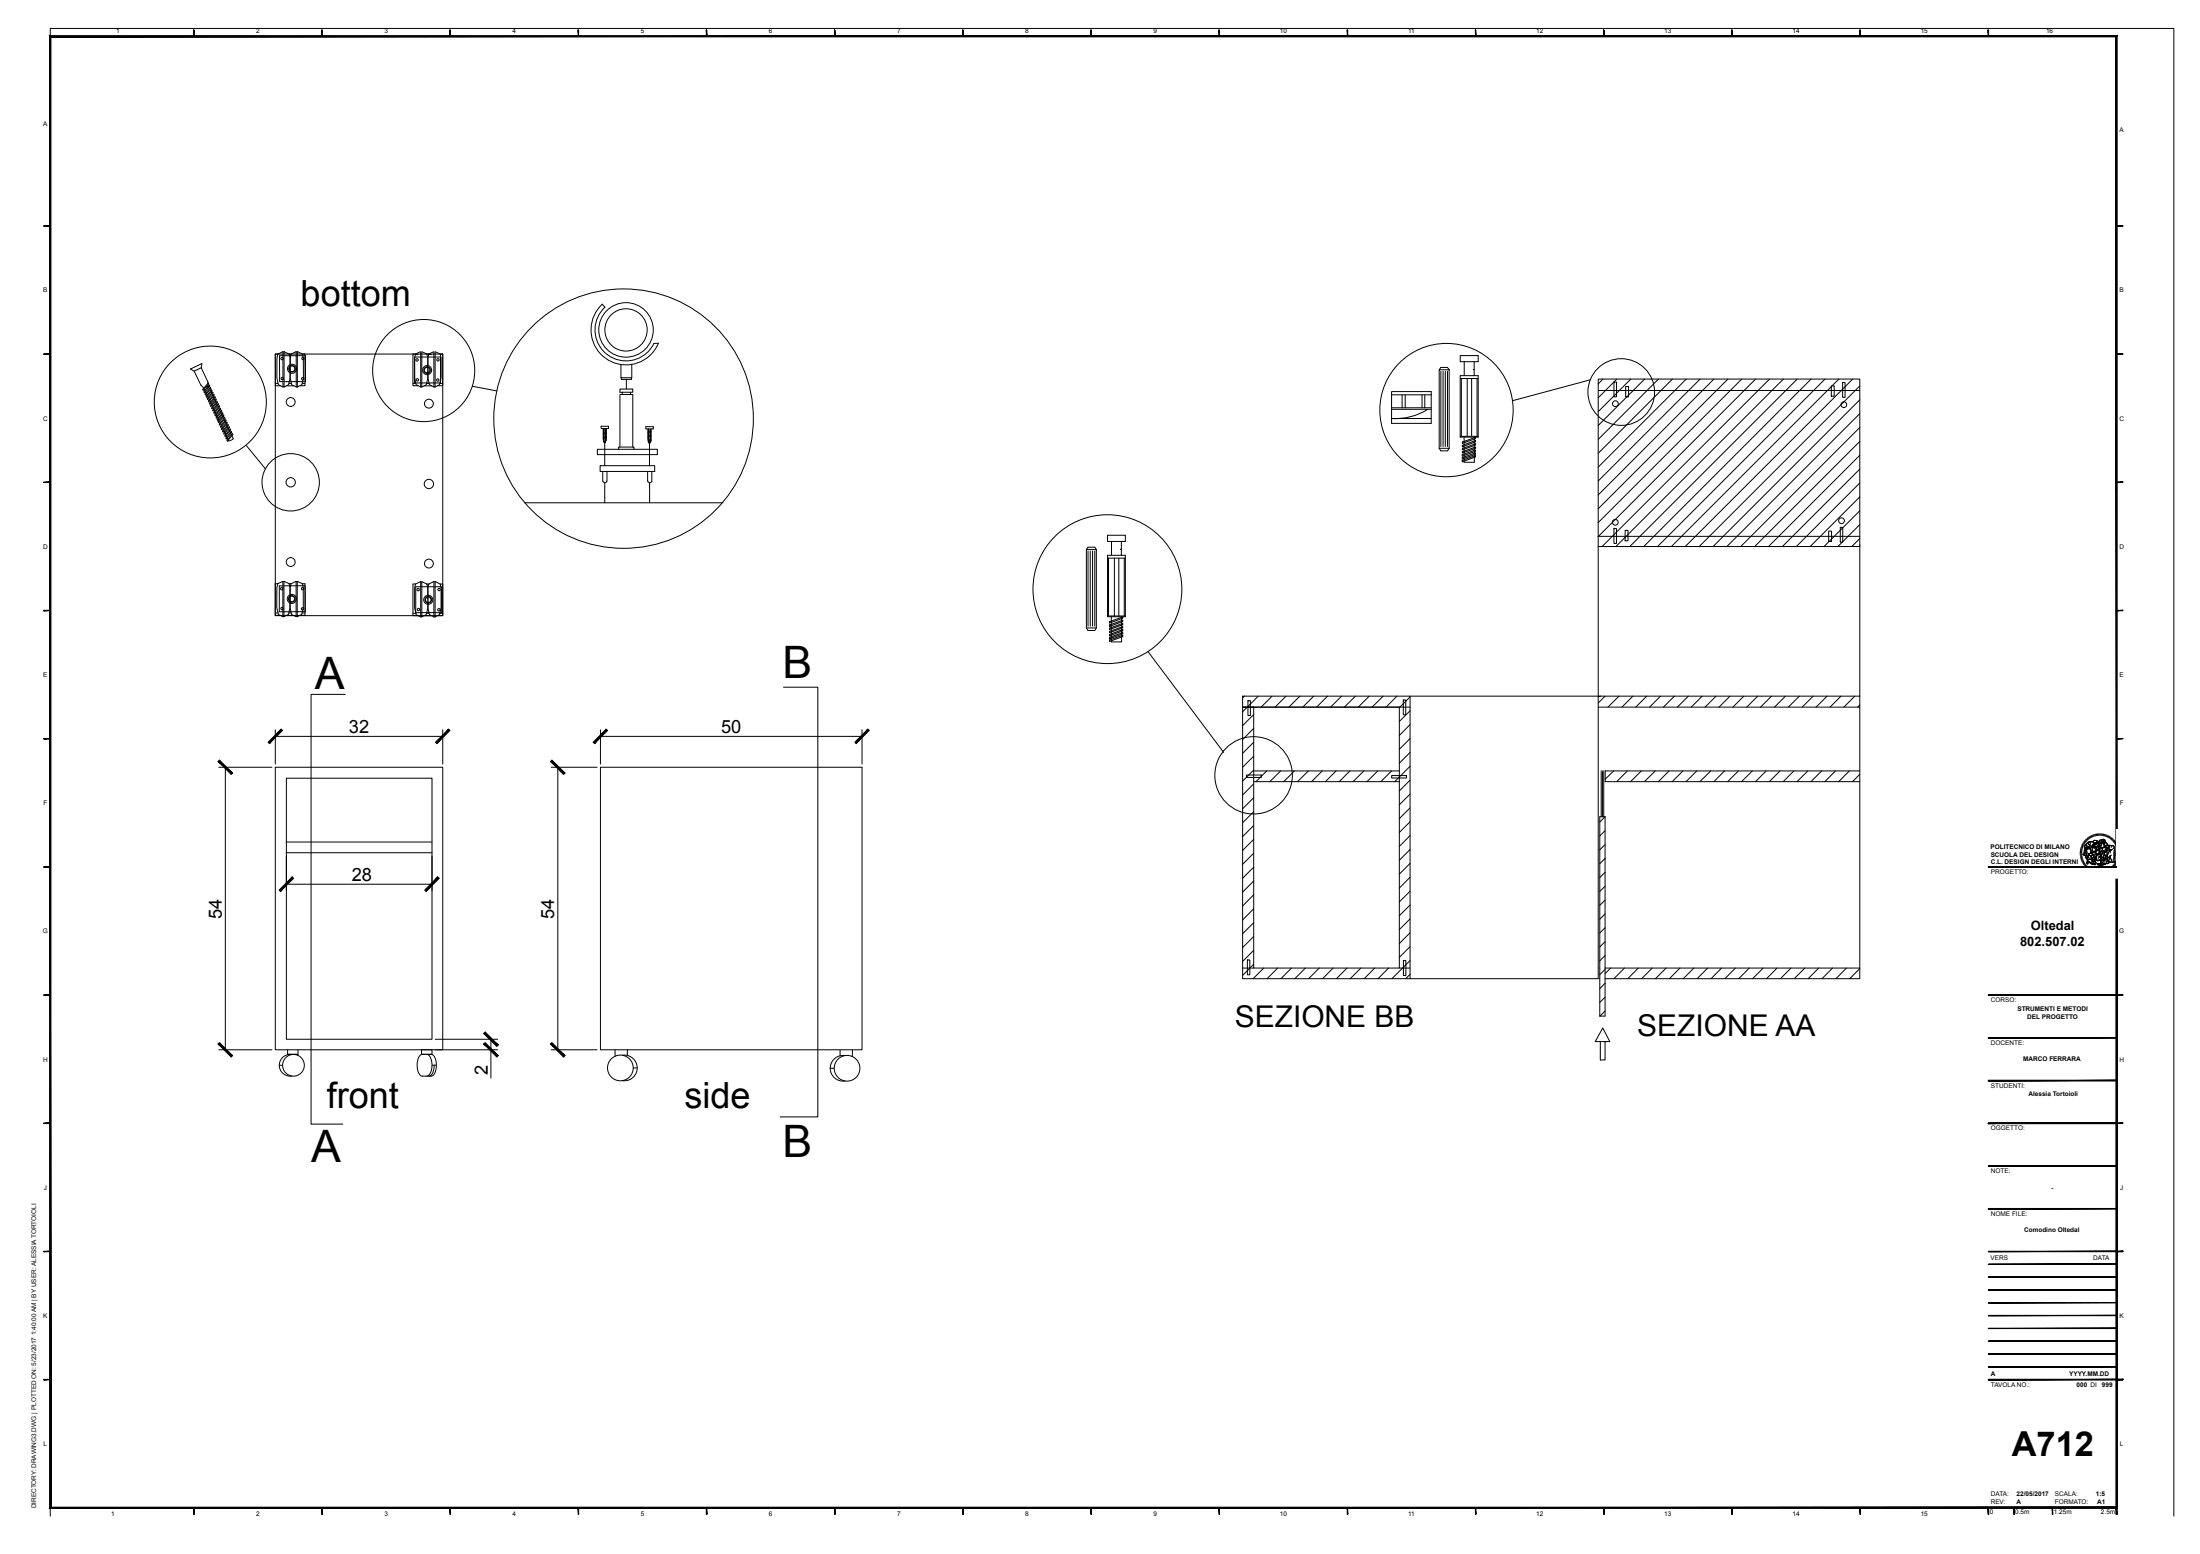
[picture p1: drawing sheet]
<svg xmlns="http://www.w3.org/2000/svg" width="841mm" height="594mm" viewBox="0 0 841 594" stroke-linecap="round" stroke-linejoin="round" font-family="sans-serif">
<g fill="none" stroke="#000" stroke-width=".38">
<path d="M231.2 117.4l-1-1.1a13.4 13.4 0 0 0 1.5 20.8 13.4 13.4 0 0 0 20-5.9l-1.7 .1M231.3 117.4a11.9 11.9 0 0 0 1 18.2 11.9 11.9 0 0 0 17.7-4.3M105.2 135.3h64v100h-64zM106.2 135.4l1.7-.9h.9l1.7 .9M106.8 136h10v9.9h-9.9zM108.2 134.5v13.4M108.6 134.5v13.4M111.3 135.3h-.8l.4 1.5v7.6l-.6 2.7-1.7 .8M111.3 135.3l-.3 1.5-.1 7.6 .6 2.7 1.7 .8M111.3 135.3l1.8-.8h.8l1.7 .8M113.2 134.5v13.4M113.7 134.5v13.4"/>
<path d="M115.6 135.3h1v12.1h-2M115.6 135.3l.4 1.5v7.6l-.6 2.7-1.7 .8M158.5 136.5h9.9v9.9h-9.9zM158.8 135.3l-.3 1.5v7.6l.6 2.7 1.7 .8M158.9 135.3h-1v12.1h2M159 135.5h.8M160.6 134.5l-1.8 .8M160.8 134.5v13.4M161.2 134.5v13.4M161.4 134.5l1.8 .8 .3 1.5 .1 7.6-.7 2.7-1.7 .8M163.2 135.3h.7M163.9 135.3l-.3 1.5v7.6l.6 2.7 1.7 .8"/>
<path d="M164.1 135.5h.8M165.7 134.5l-1.8 .8M165.9 134.5v13.4M166.3 134.5v13.4M166.5 134.5l1.8 .8M168.3 135.3h.9v12.1h-1.9M168.3 135.3l.3 1.5v7.6l-.6 2.7-1.7 .8M237.4 139.4v5h4.1v-5M558.2 135.9h6.9v2.4h-6.9zM559.7 138.3v5.3M563.5 138.3v5.3M76.9 140.6l.3-1.6-4.4 2 1.4 .9"/>
<path d="M76.9 140.6l-2.7 1.3 2.6 5.2 1.1 1.3M76.9 140.6l2.6 5.9M78.1 148.8l.3 .5M78.5 149.6l.2 .5M78.9 150.5l.3 .5M79.3 151.4l.3 .5M79.5 147l.1 .6-.9 .4M79.6 146.3l.2 .4-2.1 2.5-.2-.4zM79.6 147.6l.1 .1M79.8 152.3l.2 .5M79.8 148l.3 .6M80.1 147.2l.1 .4-2.1 2.5-.2-.4z"/>
<path d="M80.2 153.1l.2 .6M80.3 148.9l.2 .6M80.5 148.1l.1 .4-2.1 2.5-.1-.4zM80.6 154l.3 .6M80.7 149.8l.2 .5M80.9 149l.2 .4-2.1 2.4-.2-.3zM81 154.9l.2 .5M81.1 150.7l.2 .5M81.3 149.9l.2 .3-2.1 2.5-.2-.3zM81.4 155.8l.3 .5M81.5 151.5l.2 .6M81.7 150.7l.2 .4-2.1 2.5-.2-.4z"/>
<path d="M81.8 156.7l.3 .5M82 152.4l.2 .5M82.2 151.6l.1 .4-2.1 2.5-.1-.4zM82.3 157.6l.2 .5M82.3 153.3l.3 .6M82.5 152.5l.2 .4-2.1 2.5-.2-.4zM82.7 158.4l.2 .6M82.8 154.2l.2 .5M83 153.4l.1 .3-2.1 2.5-.1-.3zM83.1 159.3l.3 .5M83.2 155.1l.2 .5M83.4 154.3l.2 .3-2.2 2.5-.1-.3z"/>
<path d="M83.6 156l.3 .5M83.8 155.1l.2 .4-2.1 2.5-.2-.4zM84 156.9l.3 .5M84.2 156.1l.2 .3-2.1 2.5-.2-.4zM84.5 157.7l.2 .6M84.7 156.9l.1 .4-2.1 2.5-.2-.4zM84.9 158.6l.2 .5M85.1 157.8l.2 .4-2.2 2.5-.1-.4zM85.3 159.5l.2 .5M85.5 158.7l.1 .3-2.1 2.5-.1-.3zM85.9 159.6l.2 .3-2.2 2.5-.1-.3zM105.2 146.6h1.1"/>
<path d="M107.2 147.5l-2-.1v-12.1h1l-.3 1.5-.1 7.6 .6 2.7 1.8 .8M108.2 147.9h.4M109.5 147.5h2.9M110.4 146.6h1M113.2 147.9h.5M115.5 146.6h1.1M157.9 146.6h1.1M160.8 147.9h.4M162.1 147.5h2.9M163.1 146.6h.9M165.9 147.9h.4M168.1 146.6h1.1"/>
<path d="M180.6 147.7l9.3 1.7M237.5 144.4v.6h3.9v-.6M237.9 150.8v-.9h3.1v.9M237.9 149.9h-.9v-1.2h4.9v1.2h-.9M239.4 145v3.7M532 149.7h15.1v12.1h-15.1zM532 150.9h15.1M532 156.5h15.1M532 155.9h15.1M536 151v4.9M537.2 151v4.9M543.6 151v4.9"/>
<path d="M544.7 151v4.9M545.8 156.5a23.2 23.2 0 0 1-13.9 3.5h15.2M550.2 141.3l.6-.8h2.5l.7 .8M550.8 141.9v28.8M551.6 141.9v28.8M552.5 141.9v28.8M553.3 141.9v28.8M554 141.3h-3.8v30.1M554 141.3v30.1M558.2 143.6h6.9v23.5h-6.9zM558.2 144.7h6.9M558.6 144.7v22.1"/>
<path d="M560.9 144.6v22.2M562.6 144.7v22.1M563.2 141.3h.1M564.6 144.7v22.1M607.9 145.2l-29.8 8M611 144.9h99.9v64h-99.9zM611 149.3h99.9M612.8 144.9l-1.8 1.9M617 146h.9v5.7h-.9zM618.1 144.9l-7.1 7.2M621.5 147.7h1.1v4h-1.1zM623.4 144.9l-12.4 12.4"/>
<path d="M628.7 144.9l-17.7 17.7M634 144.9l-23 23.1M639.3 144.9l-28.3 28.4M644.6 144.9l-33.6 33.7M649.9 144.9l-38.9 38.9M655.2 144.9l-44.2 44.3M660.5 144.9l-49.5 49.6M665.8 144.9l-54.8 54.9M671.1 144.9l-60.1 60.2M676.4 144.9l-64 64M681.7 144.9l-64 64M687 144.9l-64 64"/>
<path d="M692.3 144.9l-63.9 64M697.7 144.9l-64.1 64M700.1 147.5h1.1v4l-1.1-.1zM702.9 144.9l-64 64M704.4 146.2h.9v5.7h-.9zM708.2 144.9l-64 64M710.9 147.5l-61.3 61.4M710.9 152.8l-56 56.1M710.9 158.1l-50.8 50.8M83.5 160.2l.2 .5M83.9 161.1l.3 .5M84.4 162l.2 .5"/>
<path d="M84.8 162.9l.2 .5M85.2 163.7l.2 .6M85.6 164.6l.3 .5M85.7 160.4l.2 .5M86 165.5l.3 .5M86.1 161.3l.3 .5M86.3 160.5l.2 .4-2.1 2.4-.2-.3zM86.4 166.4l.3 .5M86.5 162.2l.3 .5M86.7 161.4l.2 .3-2.1 2.5-.2-.4zM86.9 167.3l.2 .5M87 163.1l.2 .5"/>
<path d="M87.2 162.3l.1 .3-2.1 2.5-.2-.4zM87.4 163.9l.2 .6M87.6 163.1l.2 .3-2.2 2.5-.1-.3zM87.8 164.8l.3 .5M88 164l.2 .4-2.1 2.4-.2-.3zM88.2 165.7l.3 .5M88.4 164.9l.2 .4-2.1 2.5-.2-.4zM88.6 166.6l.6 1.1-.7 .5a.82 .82 0 0 1-1.2 0M88.9 165.8l.1 .4-2.1 2.4-.2-.3zM94.2 170.4l7.3 8.8M228.3 171.7h23v2.1h-23zM229.4 178h20.9v2.2h-20.9z"/>
<path d="M229.8 162.9h2.8v.8l-2.7 .1zM230.8 166.9l-.2 .3 .2 .1M230.8 166.4l-.2 .3 .2 .1M230.8 165.9l-.2 .3 .2 .1M230.8 165.4l-.2 .3 .2 .1M230.8 164.4l-.2 .3 .2 .1M230.8 163.9l-.2 .3 .2 .1M230.8 163.8v.3M230.8 164.3v.3M230.8 164.8v.3M230.8 165.3v.3M230.8 165.8v.3"/>
<path d="M230.8 166.3v.3M230.8 166.8v.3M230.8 167.3v.3M230.8 167.8v.3M230.8 168.3v.3M230.8 168.7l.2 .4M231.2 169.6v8.4M231.4 169l-.2 .5-.2-.4M231.4 168.9v.1M231.4 168.8l-.3 .3-.2-.2M231.5 168.5l-.1 .4M231.6 168.4h.1"/>
<path d="M231.6 168.2v.2l-.5 .3h-.4l.1-.3M231.6 167.5l-.1 .5M231.6 167.6a.55 .55 0 0 1-.3 .6 .55 .55 0 0 1-.7-.2l.2-.1M231.6 167.1a.53 .53 0 0 1-.3 .6 .53 .53 0 0 1-.7-.2l.2-.1M231.6 167v.4M231.6 166.7v.3l-.8 .3M231.6 166.5v.4M231.6 166.2v.3l-.8 .3M231.6 166v.4M231.6 165.6l.1 .3-.9 .4M231.6 165.5v.4M231.6 165.1v.4l-.8 .3"/>
<path d="M231.6 165v.3M231.6 164.6a.53 .53 0 0 1-.3 .6 .53 .53 0 0 1-.7-.2l.2-.1M231.6 164.5v.4M231.6 164.2v.3l-.8 .3M231.6 164v.4M231.6 168v.4M231.8 163.8l-1 .5M236.5 171.7v-.8h5.9v.8M237 170.9v-20.1h4.9v20.1M246.9 163.1h2.9v.7l-2.8 .1zM247.9 165.1l-.2 .2a.59 .59 0 0 0 .7 .1 .59 .59 0 0 0 .3-.6v.3M247.9 163.9v.3"/>
<path d="M247.9 164.5v.3M247.9 165v.3M247.9 165.4v.4M247.9 165.9v.3M247.9 166.4v.3M247.9 167v.3M247.9 167.5v.3M247.9 167.9v.4M247.9 168.4v.3M247.9 168.9l.4 .7 .2-.4M248.3 169.6v8.4M248.5 169.1v.1"/>
<path d="M248.5 169l-.3 .3-.2-.2M248.6 168.7l-.1 .4M248.7 168.5h.1M248.7 168.4a.54 .54 0 0 1-.3 .5 .54 .54 0 0 1-.6-.2l.1-.1M248.7 167.7l-.1 .4M248.7 167.8l.2 .2-.5 .4h-.7l.2-.3M248.7 167.3a.59 .59 0 0 1-.3 .6 .59 .59 0 0 1-.7-.1l.2-.3M248.7 167.2v.3M248.7 166.8a.59 .59 0 0 1-.4 .6 .59 .59 0 0 1-.6-.1l.2-.2M248.7 166.7v.3M248.7 166.3a.59 .59 0 0 1-.4 .6 .59 .59 0 0 1-.6-.2l.2-.1M248.7 166.2v.3"/>
<path d="M248.7 165.8l.1 .3-.6 .3h-.5l.2-.3M248.7 165.3l.1 .4-.6 .2h-.5l.2-.3M248.7 165.2v.4M248.7 164.3a.59 .59 0 0 1-.4 .6 .59 .59 0 0 1-.6-.1l.2-.3M248.7 164.2v.3M248.7 165.7v.3M248.7 168.2v.3M248.9 163.9l-.9 .6-.3-.1 .2-.3M550.2 171.4l.6 .9h2.5l.7-.9M550.2 171.4h3.8M558.2 166.8h6.9M559 173.8l5-1.8v.5l-5 1.9z"/>
<path d="M559 175l5-1.9v.5l-5 1.9zM559 176l5-1.8v.5l-5 1.8zM559 170.2l5.1-1.8v.5l-5.1 1.9zM559 170.8h.1M559 171.4l5.1-1.8v.5l-5.1 1.9zM559 172.7l5.1-1.8v.5l-5.1 1.8zM559 169l5.1-1.9v.6l-5.1 1.8zM559.7 167.1v9.6h3.9v-9.6M710.9 168.7l-40.1 40.2M710.9 179.3l-29.5 29.6M710.9 163.4l-45.5 45.5M710.9 174l-34.8 34.9"/>
<path d="M200.5 192.2h75.9M230.4 180.2l.2 4 .8 .3 .6-.5M231.2 184.6v7.6M232 180.2v3.8M247.6 180.2v3.7M248.3 184.6v7.6M249.2 180.2v3.8l-.4 .4-.6 .1-.6-.6M710.9 189.9l-18.9 19M710.9 184.6l-24.2 24.3M710.9 195.2l-13.6 13.7M415.3 210l.6-.8h2.6l.6 .8M415.9 210.6v28.7"/>
<path d="M416.8 210.6v28.7M417.7 210.6v28.7M418.5 210.6v28.7M419.1 210h-3.8v30M419.1 210v30M423.4 212.3h6.8v23.4h-6.8zM423.4 204.6h6.8v2.4h-6.8zM423.4 213.4h6.8M423.8 213.4v22.1M424.9 207v5.3M426 213.4v22.1M427.7 213.4v22.1"/>
<path d="M428.3 210h.1M428.7 207v5.3M429.8 213.4v22.1M610.9 205h100M611 208.9v57.2h-72M617 202h.9v5.7h-.9zM621.2 202.7h1.1v4h-1.1zM699.1 203h1.1v4h-1.1zM703.5 201.6h.9v5.7h-.9zM710.9 200.5l-8.3 8.4M710.9 205.9l-3 3M710.9 208.2v57.9"/>
<path d="M105.2 234.3h1.1M106.2 223.1l-.4 1.5v7.6l.6 2.7 1.7 .8M106.2 223.1l1.7-.8h.9l1.7 .8 .4 1.5v7.6l-.6 2.7-1.8 .8M106.2 223.1h-1v12.1h2M106.8 223.9h9.9v9.9h-9.9zM108.1 235.7h.4M108.1 222.3v13.4M108.5 222.3v13.4M109.5 235.2l2.8 .1M110.4 234.3h1M110.5 223.1h.8M111.3 223.1l-.4 1.5v7.6l.6 2.7 1.7 .8"/>
<path d="M111.3 223.1l1.7-.8h.8l1.8 .8M113.2 235.7h.4M113.2 222.3v13.4M113.6 222.3v13.4M115.5 234.3h1.1M115.6 223.1h1v12.1h-2M115.6 223.1l.3 1.5 .1 7.6-.6 2.7-1.8 .8M157.9 234.4h1.1M158.8 223.3l-.3 1.4v7.6l.6 2.6 1.7 .9M158.8 223.3l1.8-.9h.8l1.8 .9 .3 1.4 .1 7.6-.7 2.6-1.7 .9M158.9 223.2l-1 .1v12l2 .1M158.9 224.3h9.9v9.9h-9.9z"/>
<path d="M160.8 235.8h.4M160.8 222.4v13.4M161.2 222.4v13.4M162.1 235.4h2.9M163.1 234.4h.9M163.2 223.2l.7 .1M163.9 223.3l-.3 1.4v7.6l.6 2.6 1.7 .9M163.9 223.3l1.8-.9h.8l1.8 .9M165.9 235.8h.4M165.9 222.4v13.4M166.3 222.4v13.4M168.1 234.4h1.1"/>
<path d="M168.3 223.3h.9v12h-1.9M168.3 223.3l.3 1.4v7.6l-.6 2.6-1.7 .9M423.4 235.5h6.8M424.1 238.9l5.1-1.8v.5l-5.1 1.8zM424.1 239.4h.1M424.1 237.7l5.1-1.9v.5l-5.1 1.9zM424.8 235.7v9.7h4v-9.7M415.3 240l.6 1h2.6l.6-1M415.3 240h3.8M424.1 240.1l5.1-1.8v.5l-5.1 1.8zM424.1 241.3l5.1-1.8v.5l-5.1 1.8zM424.1 242.5l5.1-1.8v.5l-5.1 1.8z"/>
<path d="M424.1 243.6l5.1-1.8v.5l-5.1 1.8zM424.1 244.6l5.1-1.8v.5l-5.1 1.9zM438.8 249l29 38.6M105.2 279v13.1M132 265.4h-13.1v164.3h12.1M169.2 279v13.1M229.5 279v13.1M299.5 262.7h13.1v164.2h-14.4M329.5 279v13.1M475 266.1h64v108h-64zM475.7 266.1l-.7 .6M477.1 267.8h.9v5.7h-.9z"/>
<path d="M479.3 270.3h55.6v99.7h-55.6zM479.3 270.3h-4.3h64M479.3 273.1l-4.3 4.3M479.3 278.4l-4.3 4.3M481 266.1l-6 6M486.3 266.1l-4.2 4.2M491.6 266.1l-4.2 4.2M496.9 266.1l-4.2 4.2M502.2 266.1l-4.2 4.2M507.5 266.1l-4.2 4.2M512.8 266.1l-4.2 4.2M518.1 266.1l-4.2 4.2"/>
<path d="M523.4 266.1l-4.2 4.2M528.7 266.1l-4.2 4.2M534 266.1l-4.2 4.2M536.4 267.5v5.7h1v-5.6h-1M539 266.4l-4.1 4.1M539 271.7l-4.1 4.1M539 277l-4.1 4.1M611 270.3h99.9M613.6 266.1l-2.6 2.6M618.9 266.1l-4.2 4.2M624.2 266.1l-4.2 4.2M629.5 266.1l-4.2 4.2"/>
<path d="M634.8 266.1l-4.2 4.2M640.1 266.1l-4.2 4.2M645.4 266.1l-4.2 4.2M650.7 266.1l-4.2 4.2M656 266.1l-4.2 4.2M661.3 266.1l-4.2 4.2M666.6 266.1l-4.2 4.2M671.9 266.1l-4.2 4.2M677.2 266.1l-4.2 4.2M682.5 266.1l-4.2 4.2M687.8 266.1l-4.2 4.2M693.1 266.1l-4.2 4.2"/>
<path d="M698.5 266.1l-4.3 4.2M703.7 266.1l-4.1 4.2M709 266.1l-4.2 4.2M710.9 266.1h-99.9v108h-72M710.9 266.1v108h-97.3M710.9 269.5l-.8 .8M83.7 293.3h20.3M86.1 293.3v108M105.2 293.3h64v108h-64zM105.2 281.5h64M109.5 297.5h55.6v99.7h-55.6zM210.7 293.3h17.6"/>
<path d="M213.2 293.3v108M229.5 293.3h100v108h-100zM229.5 281.5h100M476.5 296.2h5.7v1h-5.7zM479.2 294.7h55.7M479.2 298.8h55.7M479.3 283.7l-4.3 4.2M479.3 289l-4.3 4.3M479.3 294.3l-4.3 4.3M479.3 299.6l-4.3 4.3M484.3 294.7l-4.2 4.1M489.5 294.7l-4.1 4.1"/>
<path d="M494.8 294.7l-4.1 4.1M500.2 294.7l-4.2 4.1M505.5 294.7l-4.1 4.1M510.8 294.7l-4.2 4.1M516 294.7l-4.1 4.1M521.4 294.7l-4.2 4.1M526.7 294.7l-4.1 4.1M532 294.7l-4.1 4.1M532 296.5h5.7v.9h-5.7zM539 282.3l-4.1 4.1M539 287.6l-4.1 4.1M539 292.9l-5.9 5.9"/>
<path d="M539 298.2l-4.1 4.1M612.1 294.7v17.5M612.6 294.7v17.5M613.1 294.7v17.5M613.6 298.8h97.3M616.8 294.7l-3.2 3.2M622.1 294.7l-4.1 4.1M627.4 294.7l-4.1 4.1M632.8 294.7l-4.2 4.1M638 294.7l-4.1 4.1M643.3 294.7l-4.1 4.1M648.6 294.7l-4.1 4.1"/>
<path d="M654 294.7l-4.2 4.1M659.3 294.7l-4.1 4.1M664.5 294.7l-4.1 4.1M669.9 294.7l-4.2 4.1M675.2 294.7l-4.1 4.1M680.5 294.7l-4.1 4.1M685.8 294.7l-4.1 4.1M691.1 294.7l-4.2 4.1M696.4 294.7l-4.1 4.1M701.7 294.7l-4.1 4.1M707 294.7l-4.1 4.1M710.9 294.7h-97.3v4.1"/>
<path d="M710.9 296l-2.7 2.8M479.3 304.9l-4.3 4.3M479.3 310.3l-4.3 4.2M479.3 315.5l-4.3 4.3M539 303.5l-4.1 4.1M539 308.8l-4.1 4.1M539 314.1l-4.1 4.1M539 319.4l-4.1 4.1M611.5 312.2h2.1v76.2h-2.1zM613.6 312.2l-2.1 2M613.6 317.5l-2.1 2.1M798.5 319.9l.4 .6"/>
<path d="M798.8 319.7l.3 .6M799.1 319.6l.3 .6M799.4 319.4l.3 .6M799.7 319.3l.3 .6M800.1 319.1l.2 .6M800.4 319l.2 .7M800.7 318.9l.2 .7M801.1 318.8l.1 .7M801.4 318.8l.1 .6M801.8 318.7v.7M802.1 318.7v.7M802.4 318.7l.1 .6"/>
<path d="M802.8 318.7v.6M803.1 318.7v.7M803.5 318.7l-.1 .7M803.8 318.8l-.1 .6M804.2 318.8l-.2 .7M804.5 318.9l-.1 .6M804.8 319l-.1 .6M805.2 319.1l-.2 .6M805.5 319.2l-.2 .6M805.9 319.4l-.3 .6M806.2 319.5l-.3 .6M806.4 319.7l-.3 .6"/>
<path d="M806.7 319.9l-.3 .5M109.4 321.9h55.7M109.4 326h55.7M109.5 327.2v13.3M109.5 338h55.6M165.1 327.2v13.3M479.3 320.8l-4.3 4.3M479.3 326.1l-4.3 4.3M479.3 331.5l-4.3 4.2M479.3 336.8l-4.3 4.2M539 324.7l-4.1 4.1M539 330l-4.1 4.1"/>
<path d="M539 335.3l-4.1 4.2M613.6 322.8l-2.1 2.1M613.6 328.1l-2.1 2.1M613.6 333.4l-2.1 2M613.6 338.7l-2.1 2.1M795.1 325.8h.7M795.1 326.1h.7M795.2 325.5h.7M795.2 325.1l.7 .1M795.3 324.7l.7 .2M795.4 324.4l.6 .2M795.4 324.1l.7 .2"/>
<path d="M795.6 323.8l.6 .2M795.7 323.4l.6 .3M795.8 323.1l.6 .3M795.8 326.5h-.7M795.9 326.8h-.7M795.9 327.1l-.7 .1M796 322.8l.5 .3M796 327.4l-.7 .1M796 327.7l-.6 .2M796.1 328l-.7 .2M796.1 322.4l.6 .4M796.2 328.3l-.7 .2"/>
<path d="M796.3 328.6l-.6 .3M796.3 322.1l.6 .4M796.4 328.9l-.6 .3M796.5 321.9l.6 .3M796.5 329.2l-.5 .3M796.7 329.5l-.6 .3M796.7 321.6l.5 .4M796.8 329.8l-.5 .3M796.9 321.3l.5 .5M797 323.8l1.4 .3 .5-.3 .1 .6-1.8-.1zM797 323.8l.1 .5M797 330.1l-.5 .3"/>
<path d="M797.2 324.3l-.7 2.5 .3 .2M797.2 321l.4 .5M797.2 330.3l-.5 .4M797.4 320.8l.5 .5M797.4 330.6l-.5 .4M797.4 322.7l.2-.1 .2 .8 1 .4-.4 .3-1.1-.1a.56 .56 0 0 1-.5-.5 .56 .56 0 0 1 .5-.6zM797.4 324.4h.5l-.2 2.7a.52 .52 0 0 1-.7-.2 .52 .52 0 0 1 .1-.6v-1.4zM797.4 324.4l-.3 .4-.3 2.2 .8 .1M797.6 330.8l-.5 .5M797.7 322.4l.7-.6 1.2-.1-.5 .1a.66 .66 0 0 0-.8 .5 .66 .66 0 0 0 .7 .8l-.2 .7-1-.4zM797.7 327.9l.4 .5h1.3M797.7 320.6l.4 .4"/>
<path d="M797.8 328.2l1 .3 .6-.1 .4 1 .2-.3 .3 .4-.2-.5 .3 .4-.1-.5 .4 .2-.8-.7a.48 .48 0 0 1 .5-.6 .48 .48 0 0 1 .4 .7l.1 .3a.86 .86 0 0 1-.2 1.2 .86 .86 0 0 1-1.2-.1l-1.5-1zM797.8 328.2l.2 .7 .6 .5 1.9 .9M797.9 324.4h1.1l.5 1.1v.5l-.3 .1a.55 .55 0 0 0-.7 .1 .55 .55 0 0 0-.1 .7v.1a.43 .43 0 0 1-.7 .2 .43 .43 0 0 1-.1-.6zM797.9 324.4l-.2 2.7M797.9 331l-.5 .5M797.9 328.9l.5 .4a2.16 2.16 0 0 0 2.5 .6l.2-.4a.69 .69 0 0 1-.1 1 .69 .69 0 0 1-1-.1l-.5-.2a1.06 1.06 0 0 0-1.5-.3l.2 .3a.44 .44 0 0 1-.6-.3 .44 .44 0 0 1 .2-.6zM797.9 328.9l-.3 .9 .3 .4 .3-.1a.35 .35 0 0 1 .1-.6 .35 .35 0 0 1 .5 .2l.5 .5a1.25 1.25 0 0 0 2-.1l-.2-.6M797.9 320.3l.5 .5M798.1 331.3l-.5 .4M798.2 327.4a.46 .46 0 0 0-.8-.2 .46 .46 0 0 0 .1 .7 .7 .7 0 0 1 .7-.3 .7 .7 0 0 1 .6 .6M798.2 320.1l.4 .6M798.3 326.4l1.2-.4 .3 .1 .3-.5 1 .3a1.02 1.02 0 0 1 .4 1.3 1.02 1.02 0 0 1-1.3 .5l.2-.3a.49 .49 0 0 0-.3-.9 .49 .49 0 0 0-.6 .7l-.1 .2-.6-.6-.3 .1z"/>
<path d="M798.3 331.5l-.4 .5M798.4 327l.1-.1a.88 .88 0 0 1 1 1.1 .88 .88 0 0 1-1.4 .4l-.5-.6 .7-.1zM798.6 322a1.01 1.01 0 0 1 1.7 .3l-.1 .4a1.21 1.21 0 0 0-.4 1.7l.2 .8 .5 .4-.8 .5-.7-1.5v-1.4a.74 .74 0 0 1-.4-1.2zM798.6 331.6l-.4 .6M798.7 326.7l.8 .7M798.7 326.8l-.5 .4 .1 .4M798.8 331.8l-.4 .6M799 324.4l-1.9-.1-.4 1.5-.5 .7 .3 .3M799.1 332l-.4 .6M799.1 324.7l.2 1.3M799.3 322l-.3 .8-.1 1.2 .8 2.1 .3-.4 .5-.1-.4-.2a2.23 2.23 0 0 1-.2-2.4 .77 .77 0 0 0 .3-1.1 .77 .77 0 0 0-1.1-.2l-.6 .1a.96 .96 0 0 0-.8 .7 .96 .96 0 0 0 .4 1l.7 .3-.4 .3-1.1-.1a.71 .71 0 0 1-.4-.8 .71 .71 0 0 1 .7-.6M799.4 332.2l-.4 .5"/>
<path d="M799.5 326l-.3 .1a.55 .55 0 0 0-.7 .1 .55 .55 0 0 0-.1 .7h.1M799.6 321.7l-1.2 .6-.1 .3 .6 .4M799.6 332.3l-.2 .6M799.7 326.8l.2-.2 .7 .5-.7 1.3 .8 .7-.4-.2 .1 .5-.3-.4 .2 .5-.3-.4-.2 .3-.3-.7zM799.8 326.7l.8 .4-.7 1.3 .8 .7-.4-.2 .1 .5-.3-.4 .2 .5-.3-.4-.2 .3-.3-.7v-1.3zM799.8 323.5l.8-.3 .3 .3-.4 .3 .2 .3-.7-.1zM799.8 323l1-.4-.1 .6-1.2 .5zM799.9 323.5a.54 .54 0 0 0 .2 .5 .54 .54 0 0 0 .6 .1M799.9 332.4l-.2 .7M800 321.8l.1-.2a1.05 1.05 0 0 1 1.1-.4 1.05 1.05 0 0 1 .8 .8l-.6-.2-.5 .4-.6-.1M800.1 321.5l1.2-.2 .7 .4-.1 .4-.5-.2-.6 .3a.58 .58 0 0 1-.7-.7zM800.2 332.6l-.2 .6"/>
<path d="M800.3 322.1l.6 .2 .6-.5 .3 .2-.6 .8-1-.1zM800.5 325.6l.6 .3a.99 .99 0 0 1 .1 1.6M800.5 332.7l-.2 .6M800.6 323.5l.8 .1-.5 .6-.4-.3zM800.6 327.9l.3 .9a.78 .78 0 0 1 0 1 .78 .78 0 0 1-.8 .3M800.6 323.3l.3 .2M800.7 323l-1.1 .7M800.7 326.5l-.8 .1M800.8 322.7l-.4 .4M800.9 326.1l.7 .5M800.9 332.8l-.2 .6M801 323.5h.4l-.4 .7-.5-.3 .2-.4h.3l-.2 .1"/>
<path d="M801 326.6l.1 .9-.3 .3-.6-.1M801.1 325.8l.4-.6h.7l.5 .3 .2 .5-1.4 .4 .6 .4 .4-.5a.47 .47 0 0 0 .4-.5 .47 .47 0 0 0-.4-.5l-.9-.2-.7 .6 .5-1.3 1.3 .2 .4-.3v-.4l.6 .2 .2 1-.3 .6 .2 .4-1 1.3h-.3l.5 .2v.4l.2-.3-.3 1.1-1 .2-.9-.7 .6-1.6M801.1 325.5l.5-.4 .9 .2a.37 .37 0 0 1 .4 .3 .37 .37 0 0 1-.3 .4l-.4 .2a.53 .53 0 0 1-.5 .3 .53 .53 0 0 1-.5-.5zM801.1 328.4l.7 .6M801.2 332.9l-.2 .6M801.2 322.6l.1 .1M801.3 322.2l.2 .1M801.4 327.7v1M801.4 324.4l-.5 .7v.6M801.4 322.2v.1M801.5 332.9l-.2 .7M801.5 326.4l1.1-.4-.1 .5-.5 .3z"/>
<path d="M801.5 327.2l-.7 1.3M801.7 322.4l.9-.2a.35 .35 0 0 1-.2 .5 .35 .35 0 0 1-.4-.3zM801.7 323.3l.9-.3 .5 .8-.1 .6-.2-.1 .1-.8a.46 .46 0 0 0-.7-.4 .46 .46 0 0 0-.1 .8 .44 .44 0 0 1 0 .8 .44 .44 0 0 1-.6-.5zM801.8 322.1l-.6 .7-1-.1M801.8 332.9l-.1 .7M801.8 330.2l2-.4 1.2 .2-2.1 .6zM801.8 330.2l1.1 .4v.3l-1.1-.4zM801.8 330.2l2-.4 1.1 .2-2 .6zM802.1 323.1h.4l.4 .6a.64 .64 0 0 1-.1 .7 .64 .64 0 0 1-.6 .2zM802.1 333l-.1 .7M802.2 327.5l-.3 1.5 1-.2M802.2 322.2a.36 .36 0 0 1 .5-.3 .36 .36 0 0 1 .1 .6"/>
<path d="M802.2 326.6h.1M802.2 321.9l.6 .1 .2 .4-.8-.2zM802.3 326.5l.1 .1M802.3 323.4h.1M802.4 326.3h-.1M802.4 323.3l-.2 .2M802.4 333v.7M802.5 327.4h.3l.2-.6 .4-.1-.4 1.3v-.4zM802.5 322.3l-.8 .1h.3a.34 .34 0 0 0 .4 .4 .34 .34 0 0 0 .1-.6l.1 .2M802.6 324.6v.7M802.6 326l-.5 .8-.5-.3M802.6 323.2l.2 .4"/>
<path d="M802.7 333v.7M802.8 323.4a.43 .43 0 0 0-.7-.2 .43 .43 0 0 0 0 .7 .48 .48 0 0 1 0 .7 .48 .48 0 0 1-.7-.1 .48 .48 0 0 1 .2-.7 .73 .73 0 0 1 .5-.8 .73 .73 0 0 1 .9 .4l.1 .3a.31 .31 0 0 1 .2 .4 .31 .31 0 0 1-.5 .1v-.1M802.9 323.7l-.2 .1M802.9 323.5a.43 .43 0 0 1-.1 .6 .43 .43 0 0 1-.6-.1M802.9 324.4l-.7 .2M802.9 330.6l2.1-.6-.1 .3-2 .6zM802.9 330.6v.3M803 322.4l.1-.1 .2 .4-.3 .8M803 327.4v.6l.2-.3M803.1 333v.7M803.1 322l.1 .4M803.1 323.9l.2-1.2-.4-.6a.54 .54 0 0 1-.3-.8 .54 .54 0 0 1 .8-.1v1.4l.2-.5 .2 .3 .5-.1-.1 .6 .3-.1v.3a.41 .41 0 0 1 .1 .5 .41 .41 0 0 1-.4 .2l-.5 .3"/>
<path d="M803.2 329l.2-.2 .2 1.1-.3-.6-.3 .7zM803.2 327.2l-.1 .2-.1-.2M803.2 324.9l-.1 1.4M803.2 324.2l.5 .2M803.3 326.1l-.3 .7M803.4 333v.6M803.4 326.7l-.4 .1-.2 .6h-.3l.5 .2M803.4 325l-.4 .8M803.5 321.1l.2-.1a.88 .88 0 0 1 1 .4 .88 .88 0 0 1-.2 1.1l-.2 .5 .2-1.1-.2-.6-.6 .3-.3 1-.2-.8zM803.5 321.1l-.1-.1a.73 .73 0 0 0-1 .8M803.6 322.1l.2 .3 .5-.1M803.7 321.6l.6-.3 .2 .6-.2 .4a.44 .44 0 0 1-.6-.1 .44 .44 0 0 1 0-.6z"/>
<path d="M803.7 332.9l.1 .7M803.7 324.1l1-.4a.77 .77 0 0 1 .9 .4 .77 .77 0 0 1-.3 1 .85 .85 0 0 1-.9 .4 .85 .85 0 0 1-.7-.6zM803.7 321.8l.3 .1M803.8 326h.8l-1.1 2.2 .1 .6-.6 .7-.1-1zM803.8 326.1l-.9 2.4 .1 1 .4-.7 .3 1.4-.4-.9-.4 1.1 .2-.9M803.8 322.2l.2 .1M803.8 325.1l-.1 1 1-.2 .4-.6M803.9 321.9h.1M803.9 322.1l.1 .1M804 332.9l.1 .6M804.2 322l.2 .1M804.2 322v.1"/>
<path d="M804.3 327l.7-.1-.5 1.3 .2 .8-.3 .1-.4-.1zM804.3 332.8l.2 .7M804.5 322.8l.3 .6M804.5 325.2h.1M804.5 323.6l.8-.4 1.1-.1-.7 1zM804.6 326l-1.1 2.1v.9M804.6 332.7l.2 .7M804.7 321.8l1 1.2a.65 .65 0 0 1-.7 .4 .65 .65 0 0 1-.5-.6zM804.7 325.2h-.3M804.7 321.9l.9 .9M804.7 325.5h-.1M804.9 330v.3l-2 .6-1.1-.4v-.3"/>
<path d="M804.9 332.6l.2 .6M805 326.9l-.5 1.3 .2 .8-.3 .1-.4-.1 .2-1.9M805.2 332.5l.3 .6M805.3 325l.2 .1-.1 .5a.86 .86 0 0 1 0 1.1 .86 .86 0 0 1-1.1 .1zM805.3 324.8l-.1 .4M805.3 323.9h.3l.1 .4M805.3 322.7l.5 .4M805.4 326.9l-1.2 .1M805.4 328.2l-.1 .3 .3 .1M805.5 325.1l-.1 1.9a1.83 1.83 0 0 0-.1 2.5M805.5 332.4l.3 .6M805.7 328l1.1-1-.9 2.3a.47 .47 0 0 1 0 .7 .47 .47 0 0 1-.7-.1 .47 .47 0 0 1 .2-.7z"/>
<path d="M805.7 324.1a1 1 0 0 1 .6-.9 1 1 0 0 1 1.1 .1h.5l.3 .3-.3 .7a1.18 1.18 0 0 1-1 .7 1.18 1.18 0 0 1-1.1-.7M805.7 324.3l-.5 .8a.77 .77 0 0 1-1 .3 .77 .77 0 0 1-.3-1.1 .77 .77 0 0 1 1.1-.2l-.3 .7 .4 .1 .3-.4-.1-.4-.6-.4-.7 .2-.3 .7M805.8 325.8v.5M805.8 332.3l.3 .5M806.1 332.1l.3 .6M806.2 325l-.9 .1M806.3 329.1l.5 .5M806.4 331.9l.3 .6M806.5 323.1l-1.1 .1-.9 .5M806.6 327.9l.8 .9M806.6 331.8l.4 .5M806.7 323.2l.6 .1a.75 .75 0 0 1 .8 .1 .75 .75 0 0 1 .1 .9l.2 2.8-.3 1.7 .3 .7h-2.4l.8-2.5-1.5 1.3a5.2 5.2 0 0 1 1.6-3.3l.2-.1a.91 .91 0 0 1-.8-.7 .91 .91 0 0 1 .4-1z"/>
<path d="M806.7 325l-1 1.7-.4 1.7 2-1.5M806.7 323.2l-.5 .7a.81 .81 0 0 0 .9 1M806.8 327l-.9 2.3a.47 .47 0 0 1 0 .7 .47 .47 0 0 1-.7-.1 .47 .47 0 0 1 .2-.7l.3-1.2M806.9 331.5l.4 .6M806.9 325l-.2 1M807 328.4l.1 .6 .6 .6M807 320.1l-.3 .5M807.1 331.4l.5 .4M807.3 323.6l-.3 .3M807.3 320.3l-.4 .5M807.3 331.1l.5 .5M807.6 320.5l-.4 .5"/>
<path d="M807.6 330.9l.5 .5M807.8 330.7l.5 .4M807.8 320.8l-.4 .4M808 330.4l.5 .5M808.1 325.2v3.2M808.1 324.1l.3 1.5-.3 3.3 .3 .6h-2.4M808.1 321l-.5 .5M808.2 330.2l.5 .4M808.4 321.3l-.6 .4M808.4 329.9l.5 .4M808.6 321.5l-.6 .4M808.6 329.6l.5 .4"/>
<path d="M808.7 329.4l.6 .3M808.8 321.8l-.6 .4M808.9 329.1l.6 .3M808.9 322.1l-.5 .3M809 328.8l.6 .2M809.1 328.5l.6 .2M809.2 322.4l-.6 .3M809.2 328.2l.6 .2M809.3 327.9l.6 .2M809.3 322.7l-.6 .3M809.4 327.6l.6 .1M809.4 327.3l.7 .1"/>
<path d="M809.5 323l-.6 .3M809.5 327h.6M809.5 326.4h.7M809.5 326.6l.6 .1M809.6 323.3l-.6 .3M809.8 323.7l-.7 .2M809.8 324l-.6 .2M809.9 324.3l-.6 .2M810 324.6l-.6 .2M810.1 325l-.7 .1M810.1 325.4h-.6M810.2 326l-.7 .1"/>
<path d="M810.2 325.7h-.7M479.3 342l-4.3 4.3M479.3 347.4l-4.3 4.2M479.3 352.7l-4.3 4.2M479.3 358l-4.3 4.2M539 340.6l-4.1 4.2M539 345.9l-4.1 4.1M539 351.2l-4.1 4.1M539 356.5l-4.1 4.2M613.6 344l-2.1 2.1M613.6 349.3l-2.1 2.1M613.6 354.6l-2.1 2.1"/>
<path d="M613.6 360l-2.1 2M475 370h4.3M476.8 366.9h1v5.7h-1zM479.3 363.3l-4.3 4.2M479.3 368.6l-4.3 4.2M483.1 370l-4.1 4.1M488.4 370l-4 4.1M493.7 370l-4 4.1M499 370l-4 4.1M504.3 370l-4 4.1M509.6 370l-4 4.1M514.9 370l-4 4.1"/>
<path d="M520.2 370l-4 4.1M525.5 370l-4 4.1M530.8 370l-4 4.1M534.9 370h4.1M536.5 367.2h.9v5.7h-.9zM539 361.9l-4.1 4.1M539 367.1l-6.9 7M539 372.4l-1.6 1.7M613.6 365.2l-2.1 2.1M613.6 370.5l-2.1 2.1M613.6 375.8l-2.1 2.1M613.6 370h97.3"/>
<path d="M615.7 370l-2.1 2.1M621 370l-4 4.1M626.3 370l-4 4.1M631.6 370l-4.1 4.1M636.9 370l-4.1 4.1M642.2 370l-4 4.1M647.5 370l-4 4.1M652.8 370l-4 4.1M658.1 370l-4 4.1M663.4 370l-4 4.1M668.7 370l-4 4.1M674 370l-4 4.1"/>
<path d="M679.3 370l-4 4.1M684.7 370l-4.1 4.1M689.9 370l-4 4.1M695.2 370l-4 4.1M700.5 370l-4 4.1M705.9 370l-4.1 4.1M710.9 370.2l-3.8 3.9M166.4 397.2h23.8M187.7 397.2v14.9M611.8 398.1v7.1h1.8v-7.1h1.8l-2.7-5.2-2.9 5.2h3.8M613.6 381.2l-2.1 2M613.6 386.5l-2 1.9"/>
<path d="M83.7 401.3h20.3M106.7 407.2h1.3M109.9 401.3v1.8M109.9 403h4M111.5 403.1a4.1 4.1 0 0 0-4.7 4.1 4.1 4.1 0 0 0 4.7 4.1M113.9 401.3v2.1M161.1 403h.8a2.65 2.65 0 0 1 3.2 3 5.6 5.6 0 0 1-1.6 5.3h-.4M161.1 401.3h4v1.7h-4zM161.5 403a3.4 3.4 0 0 0-2 3.8 4.7 4.7 0 0 0 1.6 4.5h2a2.54 2.54 0 0 0 3.5-2.3 5.6 5.6 0 0 0-1.5-6h-1.5M165.1 407.2h1.7M166 407.2a3.9 3.9 0 0 1-2 4.1M166.4 401.3h23.8"/>
<path d="M210.7 401.3h17.6M235.1 401.3v2.4M237.9 403.4a4.9 4.9 0 0 1 5.7 4.8 4.9 4.9 0 0 1-5.7 4.9M239.8 401.3v2.1M242.1 408.2h1.5M317.3 408.3h1.6M321.1 401.4v2.2M323 403.5a4.9 4.9 0 0 0-5.6 4.8 4.9 4.9 0 0 0 5.6 4.9M325.8 401.4v2.5M19.2 579.5v-568.6h811.8v568.6"/>
<circle cx="107.8" cy="137.1" r=".47"/>
<circle cx="115.8" cy="137" r=".47"/>
<circle cx="159.4" cy="137.6" r=".47"/>
<circle cx="167.4" cy="137.5" r=".47"/>
<circle cx="239.3" cy="126.1" r="10.4"/>
<circle cx="239.3" cy="126.1" r="8.1"/>
<circle cx="80.4" cy="153.7" r="21.4"/>
<circle cx="107.9" cy="144.7" r=".47"/>
<circle cx="111.1" cy="153.7" r="1.69"/>
<circle cx="111.6" cy="141" r="1.74"/>
<circle cx="111.6" cy="141" r="1.27"/>
<circle cx="111.6" cy="141" r="1.06"/>
<circle cx="115.7" cy="144.8" r=".47"/>
<circle cx="159.6" cy="145.2" r=".47"/>
<circle cx="162" cy="141.6" r="19.5"/>
<circle cx="163.3" cy="141.5" r="1.74"/>
<circle cx="163.3" cy="141.5" r="1.27"/>
<circle cx="163.3" cy="141.5" r="1.06"/>
<circle cx="164" cy="154.3" r="1.69"/>
<circle cx="167.3" cy="145.3" r=".47"/>
<circle cx="553" cy="156.8" r="25.5"/>
<circle cx="617.5" cy="154.3" r="1.1"/>
<circle cx="619.8" cy="149.9" r="12.7"/>
<circle cx="704.8" cy="154.7" r="1.1"/>
<circle cx="238.4" cy="160" r="49.6"/>
<circle cx="111.1" cy="184.4" r="11"/>
<circle cx="111.1" cy="184.4" r="1.78"/>
<circle cx="164" cy="185" r="1.78"/>
<circle cx="617.5" cy="199.6" r="1.1"/>
<circle cx="704" cy="199" r="1.1"/>
<circle cx="111.1" cy="214.8" r="1.69"/>
<circle cx="164" cy="215.4" r="1.69"/>
<circle cx="107.7" cy="225" r=".47"/>
<circle cx="107.8" cy="232.6" r=".47"/>
<circle cx="111.5" cy="228.9" r="1.74"/>
<circle cx="111.5" cy="228.9" r="1.27"/>
<circle cx="111.5" cy="228.9" r="1.06"/>
<circle cx="115.7" cy="232.7" r=".47"/>
<circle cx="115.7" cy="225" r=".47"/>
<circle cx="159.9" cy="225.4" r=".47"/>
<circle cx="160" cy="233" r=".47"/>
<circle cx="163.7" cy="229.3" r="1.74"/>
<circle cx="163.7" cy="229.3" r="1.27"/>
<circle cx="163.7" cy="229.3" r="1.06"/>
<circle cx="167.8" cy="233.1" r=".47"/>
<circle cx="167.9" cy="225.3" r=".47"/>
<circle cx="423.3" cy="225.2" r="28.5"/>
<circle cx="479.2" cy="296.4" r="14.8"/>
<circle cx="112.2" cy="407.2" r="4.1"/>
<circle cx="237.2" cy="408.2" r="4.9"/>
<circle cx="323.8" cy="408.3" r="4.9"/>
</g>
<g fill="#000" stroke="#000" stroke-width=".38">
<path d="M19 13.6l.5 562.5v-562zM19 13.6l.5 562.5-.5 .5z"/>
<path d="M74 11.4l.2 2.5zM74 11.4l.2 2.5z"/>
<path d="M123 11.4l.2 2.5zM123 11.4l.2 2.5z"/>
<path d="M172 11.4l.2 2.5v-2.5zM172 11.4l.2 2.5h-.2z"/>
<path d="M221 11.4l.2 2.5zM221 11.4l.2 2.5z"/>
<path d="M270 11.4l.2 2.5v-2.5zM270 11.4l.2 2.5h-.2z"/>
<path d="M319 11.4l.2 2.5zM319 11.4l.2 2.5z"/>
<path d="M368 11.4l.2 2.5v-2.5zM368 11.4l.2 2.5h-.2z"/>
<path d="M417 11.4l.2 2.5zM417 11.4l.2 2.5z"/>
<path d="M466 11.4l.2 2.5zM466 11.4l.2 2.5z"/>
<path d="M515 11.4l.2 2.5zM515 11.4l.2 2.5z"/>
<path d="M564 11.4l.2 2.5zM564 11.4l.2 2.5z"/>
<path d="M613 11.4l.2 2.5zM613 11.4l.2 2.5z"/>
<path d="M662 11.4l.2 2.5zM662 11.4l.2 2.5z"/>
<path d="M711 11.4l.2 2.5zM711 11.4l.2 2.5z"/>
<path d="M760 11.4l.2 2.5zM760 11.4l.2 2.5z"/>
<path d="M19.5 14.1h789.4l.4-.5zM19 13.6h790.3l-789.8 .5z"/>
<path d="M16.8 86.5l2.4-.2zM16.8 86.3h2.4z"/>
<path d="M809.1 86.5l2.5-.2zM809.1 86.3h2.5z"/>
<path d="M16.8 135.5l2.4-.2zM16.8 135.3h2.4z"/>
<path d="M809.1 135.5l2.5-.2zM809.1 135.3h2.5z"/>
<path d="M16.8 184.4l2.4-.1zM16.8 184.3h2.4z"/>
<path d="M809.1 184.4l2.5-.1zM809.1 184.3h2.5z"/>
<path d="M16.8 233.5l2.4-.2zM16.8 233.3h2.4z"/>
<path d="M809.1 233.5l2.5-.2zM809.1 233.3h2.5z"/>
<path d="M107.5 278.7l-4.5 5.5 5-5zM102.5 283.7l5-5-4.5 5.5z"/>
<path d="M231.7 278.7l-4.4 5.5 5-5zM231.7 278.7l-4.4 5.5-.6-.5z"/>
<path d="M16.8 282.4l2.4-.1zM16.8 282.3h2.4z"/>
<path d="M83.4 291l5 5 .5-.5zM83.4 291l.5-.5 5 5z"/>
<path d="M166.5 283.7l.5 .5 4.5-5.5zM171.5 278.7l.5 .5-5 5z"/>
<path d="M210.4 291l5 5 .6-.5zM210.4 291l.6-.5 5 5z"/>
<path d="M326.8 283.7l.5 .5 4.5-5.5zM331.8 278.7l.5 .5-5 5z"/>
<path d="M809.1 282.4l2.5-.1zM809.1 282.3h2.5z"/>
<path d="M16.8 331.5l2.4-.2zM16.8 331.3h2.4z"/>
<path d="M111.7 335.2l-4.5 5.5 5-5zM111.7 335.2l-4.5 5.5-.5-.5z"/>
<path d="M760.1 331.5l49-.2zM760.1 331.3h49z"/>
<path d="M809.1 331.5l2.5-.2zM809.1 331.3h2.5z"/>
<path d="M167.3 335.2l-5 5 .6 .5zM167.3 335.2l.6 .5-5 5z"/>
<path d="M16.8 380.4l2.4-.1zM16.8 380.3h2.4z"/>
<path d="M83.4 399l5.5 4.5-5-5zM83.4 399l5.5 4.5-.5 .6z"/>
<path d="M184.9 399l5.6 4.5-5-5zM184.9 399l5.6 4.5-.6 .5z"/>
<path d="M210.4 399l5.6 4.5-5-5zM210.4 399l5.6 4.5-.6 .6z"/>
<path d="M760.1 396.8l49-.2zM760.1 396.6h49z"/>
<path d="M760.1 380.4l49-.1zM760.1 380.3h49z"/>
<path d="M809.1 380.4l2.5-.1zM809.1 380.3h2.5z"/>
<path d="M184.9 395l5 5 .6-.5zM185.5 394.5l5 5-5.6-4.5z"/>
<path d="M760.1 413h49zM760.1 413.1l49-.1z"/>
<path d="M760.1 413.1l49-.1zM760.1 413h49z"/>
<path d="M16.8 429.5h2.4v-.2zM16.8 429.3h2.4l-2.4 .2z"/>
<path d="M760.1 429.3v.2l49-.2zM760.1 429.5l49-.2v.2z"/>
<path d="M760.1 429.3v.2l49-.2zM760.1 429.5l49-.2v.2z"/>
<path d="M760.1 429.3v.2l49-.2zM760.1 429.5l49-.2v.2z"/>
<path d="M760.1 429.3v.2l49-.2zM760.1 429.5l49-.2v.2z"/>
<path d="M809.1 429.5h2.5v-.2zM809.1 429.3h2.5l-2.5 .2z"/>
<path d="M760.1 445.6h49zM760.1 445.8l49-.2z"/>
<path d="M16.8 478.4l2.4-.1zM16.8 478.3h2.4z"/>
<path d="M760.1 461.9h49zM760.1 462.1l49-.2z"/>
<path d="M760.1 461.9h49zM760.1 462.1l49-.2z"/>
<path d="M760.1 478.3h49zM760.1 478.4l49-.1z"/>
<path d="M809.1 478.4l2.5-.1zM809.1 478.3h2.5z"/>
<path d="M809.1 478.4l2.5-.1zM809.1 478.3h2.5z"/>
<path d="M760.1 497.9h49zM760.1 498l49-.1z"/>
<path d="M760.1 493h49zM760.1 493.1l49-.1z"/>
<path d="M760.1 488.1h49zM760.1 488.2l49-.1z"/>
<path d="M760.1 483.2h49zM760.1 483.3l49-.1z"/>
<path d="M760.1 517.5h49zM760.1 517.6l49-.1z"/>
<path d="M760.1 512.6h49zM760.1 512.7l49-.1z"/>
<path d="M760.1 507.7h49zM760.1 507.8l49-.1z"/>
<path d="M760.1 502.8h49zM760.1 502.9l49-.1z"/>
<path d="M16.8 527.4l2.4-.1zM16.8 527.3h2.4z"/>
<path d="M760.1 527.3h49zM760.1 527.4l49-.1z"/>
<path d="M760.1 527.3h49zM760.1 527.4l49-.1z"/>
<path d="M760.1 522.4h49zM760.1 522.5l49-.1z"/>
<path d="M809.1 527.4l2.5-.1zM809.1 527.3h2.5z"/>
<path d="M809.1 527.4l2.5-.1zM809.1 527.3h2.5z"/>
<path d="M809.1 527.4l2.5-.1zM809.1 527.3h2.5z"/>
<path d="M809.1 527.4l2.5-.1zM809.1 527.3h2.5z"/>
<path d="M19 576.6l789.9-.5h-789.4zM19 576.6l789.9-.5 .4 .5z"/>
<path d="M74 576.4l.2 2.4zM74 576.4l.2 2.4z"/>
<path d="M123 576.4l.2 2.4zM123 576.4l.2 2.4z"/>
<path d="M172 576.4l.2 2.4v-2.4zM172 576.4l.2 2.4h-.2z"/>
<path d="M221 576.4l.2 2.4zM221 576.4l.2 2.4z"/>
<path d="M270 576.4l.2 2.4v-2.4zM270 576.4l.2 2.4h-.2z"/>
<path d="M319 576.4l.2 2.4zM319 576.4l.2 2.4z"/>
<path d="M368 576.4l.2 2.4v-2.4zM368 576.4l.2 2.4h-.2z"/>
<path d="M417 576.4l.2 2.4zM417 576.4l.2 2.4z"/>
<path d="M466 576.4l.2 2.4zM466 576.4l.2 2.4z"/>
<path d="M515 576.4l.2 2.4zM515 576.4l.2 2.4z"/>
<path d="M564 576.4l.2 2.4zM564 576.4l.2 2.4z"/>
<path d="M613 576.4l.2 2.4zM613 576.4l.2 2.4z"/>
<path d="M662 576.4l.2 2.4zM662 576.4l.2 2.4z"/>
<path d="M696.9 576.3h58.8zM696.9 576.4l58.8-.1z"/>
<path d="M711 576.4l.2 2.4zM711 576.4l.2 2.4z"/>
<path d="M760 576.4l.2 2.4zM760 576.4l.2 2.4z"/>
<path d="M760 576.4l.2 2.4zM760 576.4l.2 2.4z"/>
<path d="M769.8 576.4l.2 2.4zM769.8 576.4l.2 2.4z"/>
<path d="M784.5 576.4l.2 2.4zM784.5 576.4l.2 2.4z"/>
<path d="M808.9 14.1v562l.4 .5zM808.9 14.1l.4-.5v563z"/>
<path d="M808.9 576.4l.4 2.4v-2.4zM808.9 576.4l.4 2.4h-.4z"/>
</g>
<circle cx="611.5" cy="266.1" r=".17" fill="#000"/>
<path d="M612.1 294.7h1" fill="none" stroke="#808080" stroke-width=".38"/>
<g fill="#fff" stroke="#fff" stroke-width=".38">
<path d="M784.6 331.4l30.1 4.2h-30.1z"/>
<path d="M784.6 331.4h24.5l5.6 4.2z"/>
<path d="M809.1 317.1h5.6l-5.6 14.3z"/>
<path d="M814.7 317.1v18.5l-5.6-4.2z"/>
</g>
<path d="M784.6 331.4h24.5v-14.3h5.6v18.5h-30.1z" fill="none" stroke="#fff" stroke-width=".38"/>
<g font-size="17.1">
<text x="120.4" y="263.2">A</text>
<text x="299.1" y="259.2">B</text>
<text x="299.1" y="442.4">B</text>
<text x="119" y="444.2">A</text>
</g>
<g font-size="13.8">
<text x="114.9" y="116.8">bottom</text>
<text x="124.9" y="423.4">front</text>
<text x="261.6" y="423.6">side</text>
</g>
<text font-size="13.1" x="769.1" y="556.5">A712</text>
<g font-size="11.4">
<text x="472" y="392.6">SEZIONE BB</text>
<text x="625.9" y="395.8">SEZIONE AA</text>
</g>
<g font-size="7">
<text x="133.4" y="280.2">32</text>
<text x="275.6" y="280.2">50</text>
<text x="134.5" y="336.7">28</text>
<text x="84.8" y="351.2" transform="rotate(-90 84.8 351.2)">54</text>
<text x="211.9" y="351.2" transform="rotate(-90 211.9 351.2)">54</text>
<text x="186.4" y="411" transform="rotate(-90 186.4 411)">2</text>
</g>
<g font-size="4.9">
<text x="776.3" y="355.6">Oltedal</text>
<text x="772.2" y="361.5">802.507.02</text>
</g>
<g font-size="2.5">
<text x="44.4" y="12.7">1</text>
<text x="97.9" y="12.7">2</text>
<text x="146.9" y="12.7">3</text>
<text x="195.9" y="12.7">4</text>
<text x="244.9" y="12.7">5</text>
<text x="293.9" y="12.7">6</text>
<text x="342.9" y="12.7">7</text>
<text x="391.9" y="12.7">8</text>
<text x="440.9" y="12.7">9</text>
<text x="489.2" y="12.7">10</text>
<text x="538.3" y="12.7">11</text>
<text x="587.2" y="12.7">12</text>
<text x="636.2" y="12.7">13</text>
<text x="685.2" y="12.7">14</text>
<text x="734.2" y="12.7">15</text>
<text x="782.2" y="12.7">16</text>
<text x="16.6" y="48.1">A</text>
<text x="810.2" y="50.3">A</text>
<text x="16.6" y="111.8">B</text>
<text x="810.2" y="111.8">B</text>
<text x="16.5" y="160.8">C</text>
<text x="810.2" y="160.8">C</text>
<text x="16.5" y="209.8">D</text>
<text x="810.2" y="209.8">D</text>
<text x="16.6" y="258.7">E</text>
<text x="810.2" y="258.7">E</text>
<text x="16.6" y="307.8">F</text>
<text x="810.3" y="307.8">F</text>
<text x="760.9" y="324.5">POLITECNICO DI MILANO</text>
<text x="761" y="327.4">SCUOLA DEL DESIGN</text>
<text x="761" y="330.4">C.L. DESIGN DEGLI INTERNI</text>
<text x="761.1" y="334.1">PROGETTO:</text>
<text x="16.4" y="356.7">G</text>
<text x="810.1" y="356.7">G</text>
<text x="761.1" y="383.1">CORSO:</text>
<text x="771.2" y="386.5">STRUMENTI E METODI</text>
<text x="775" y="389.4">DEL PROGETTO</text>
<text x="761.1" y="399.4">DOCENTE:</text>
<text x="16.5" y="405.8">H</text>
<text x="773.4" y="405.7">MARCO FERRARA</text>
<text x="810.2" y="405.8">H</text>
<text x="761.1" y="415.7">STUDENTI:</text>
<text x="775.4" y="419.1">Alessia Tortoioli</text>
<text x="761.1" y="432.1">OGGETTO:</text>
<text x="761.1" y="448.4">NOTE:</text>
<text x="16.7" y="454.7">J</text>
<text x="784.1" y="454.7">-</text>
<text x="810.4" y="454.7">J</text>
<text x="761.1" y="464.8">NOME FILE:</text>
<text x="773.8" y="471.1">Comodino Oltedal</text>
<text x="760.9" y="481.7">VERS</text>
<text x="800.2" y="481.7">DATA</text>
<text x="16.6" y="503.7">K</text>
<text x="810.2" y="503.7">K</text>
<text x="761.1" y="525.8">A</text>
<text x="791" y="525.8">YYYY.MM.DD</text>
<text x="761.1" y="530.2">TAVOLA NO.:</text>
<text x="793.8" y="530.2">000 DI</text>
<text x="803.5" y="530.2">999</text>
<text x="16.7" y="552.7">L</text>
<text x="810.3" y="552.7">L</text>
<text x="761" y="574.8">REV:</text>
<text x="761.1" y="571.9">DATA:</text>
<text x="770.9" y="574.8">A</text>
<text x="770.9" y="571.8">22/05/2017</text>
<text x="785.5" y="571.8">SCALA:</text>
<text x="785.5" y="574.8">FORMATO:</text>
<text x="801.2" y="571.8">1:5</text>
<text x="801.7" y="574.8">A1</text>
<text x="13.8" y="576.6" transform="rotate(-90 13.8 576.6)">DIRECTORY: DRAWING3.DWG | PLOTTED ON: 5/23/2017 1:40:00 AM | BY USER: ALESSIA TORTOIOLI</text>
<text x="42.5" y="579.6">1</text>
<text x="97.9" y="579.6">2</text>
<text x="146.9" y="579.6">3</text>
<text x="195.9" y="579.6">4</text>
<text x="244.9" y="579.6">5</text>
<text x="293.9" y="579.6">6</text>
<text x="342.9" y="579.6">7</text>
<text x="391.9" y="579.6">8</text>
<text x="440.9" y="579.6">9</text>
<text x="489.2" y="579.6">10</text>
<text x="538.3" y="579.6">11</text>
<text x="587.2" y="579.6">12</text>
<text x="636.2" y="579.6">13</text>
<text x="685.2" y="579.6">14</text>
<text x="734.2" y="579.6">15</text>
<text x="760.6" y="578.8">0</text>
<text x="770.4" y="578.8">0.5m</text>
<text x="785.1" y="578.8">1.25m</text>
<text x="803.1" y="578.8">2.5m</text>
</g>
</svg>
